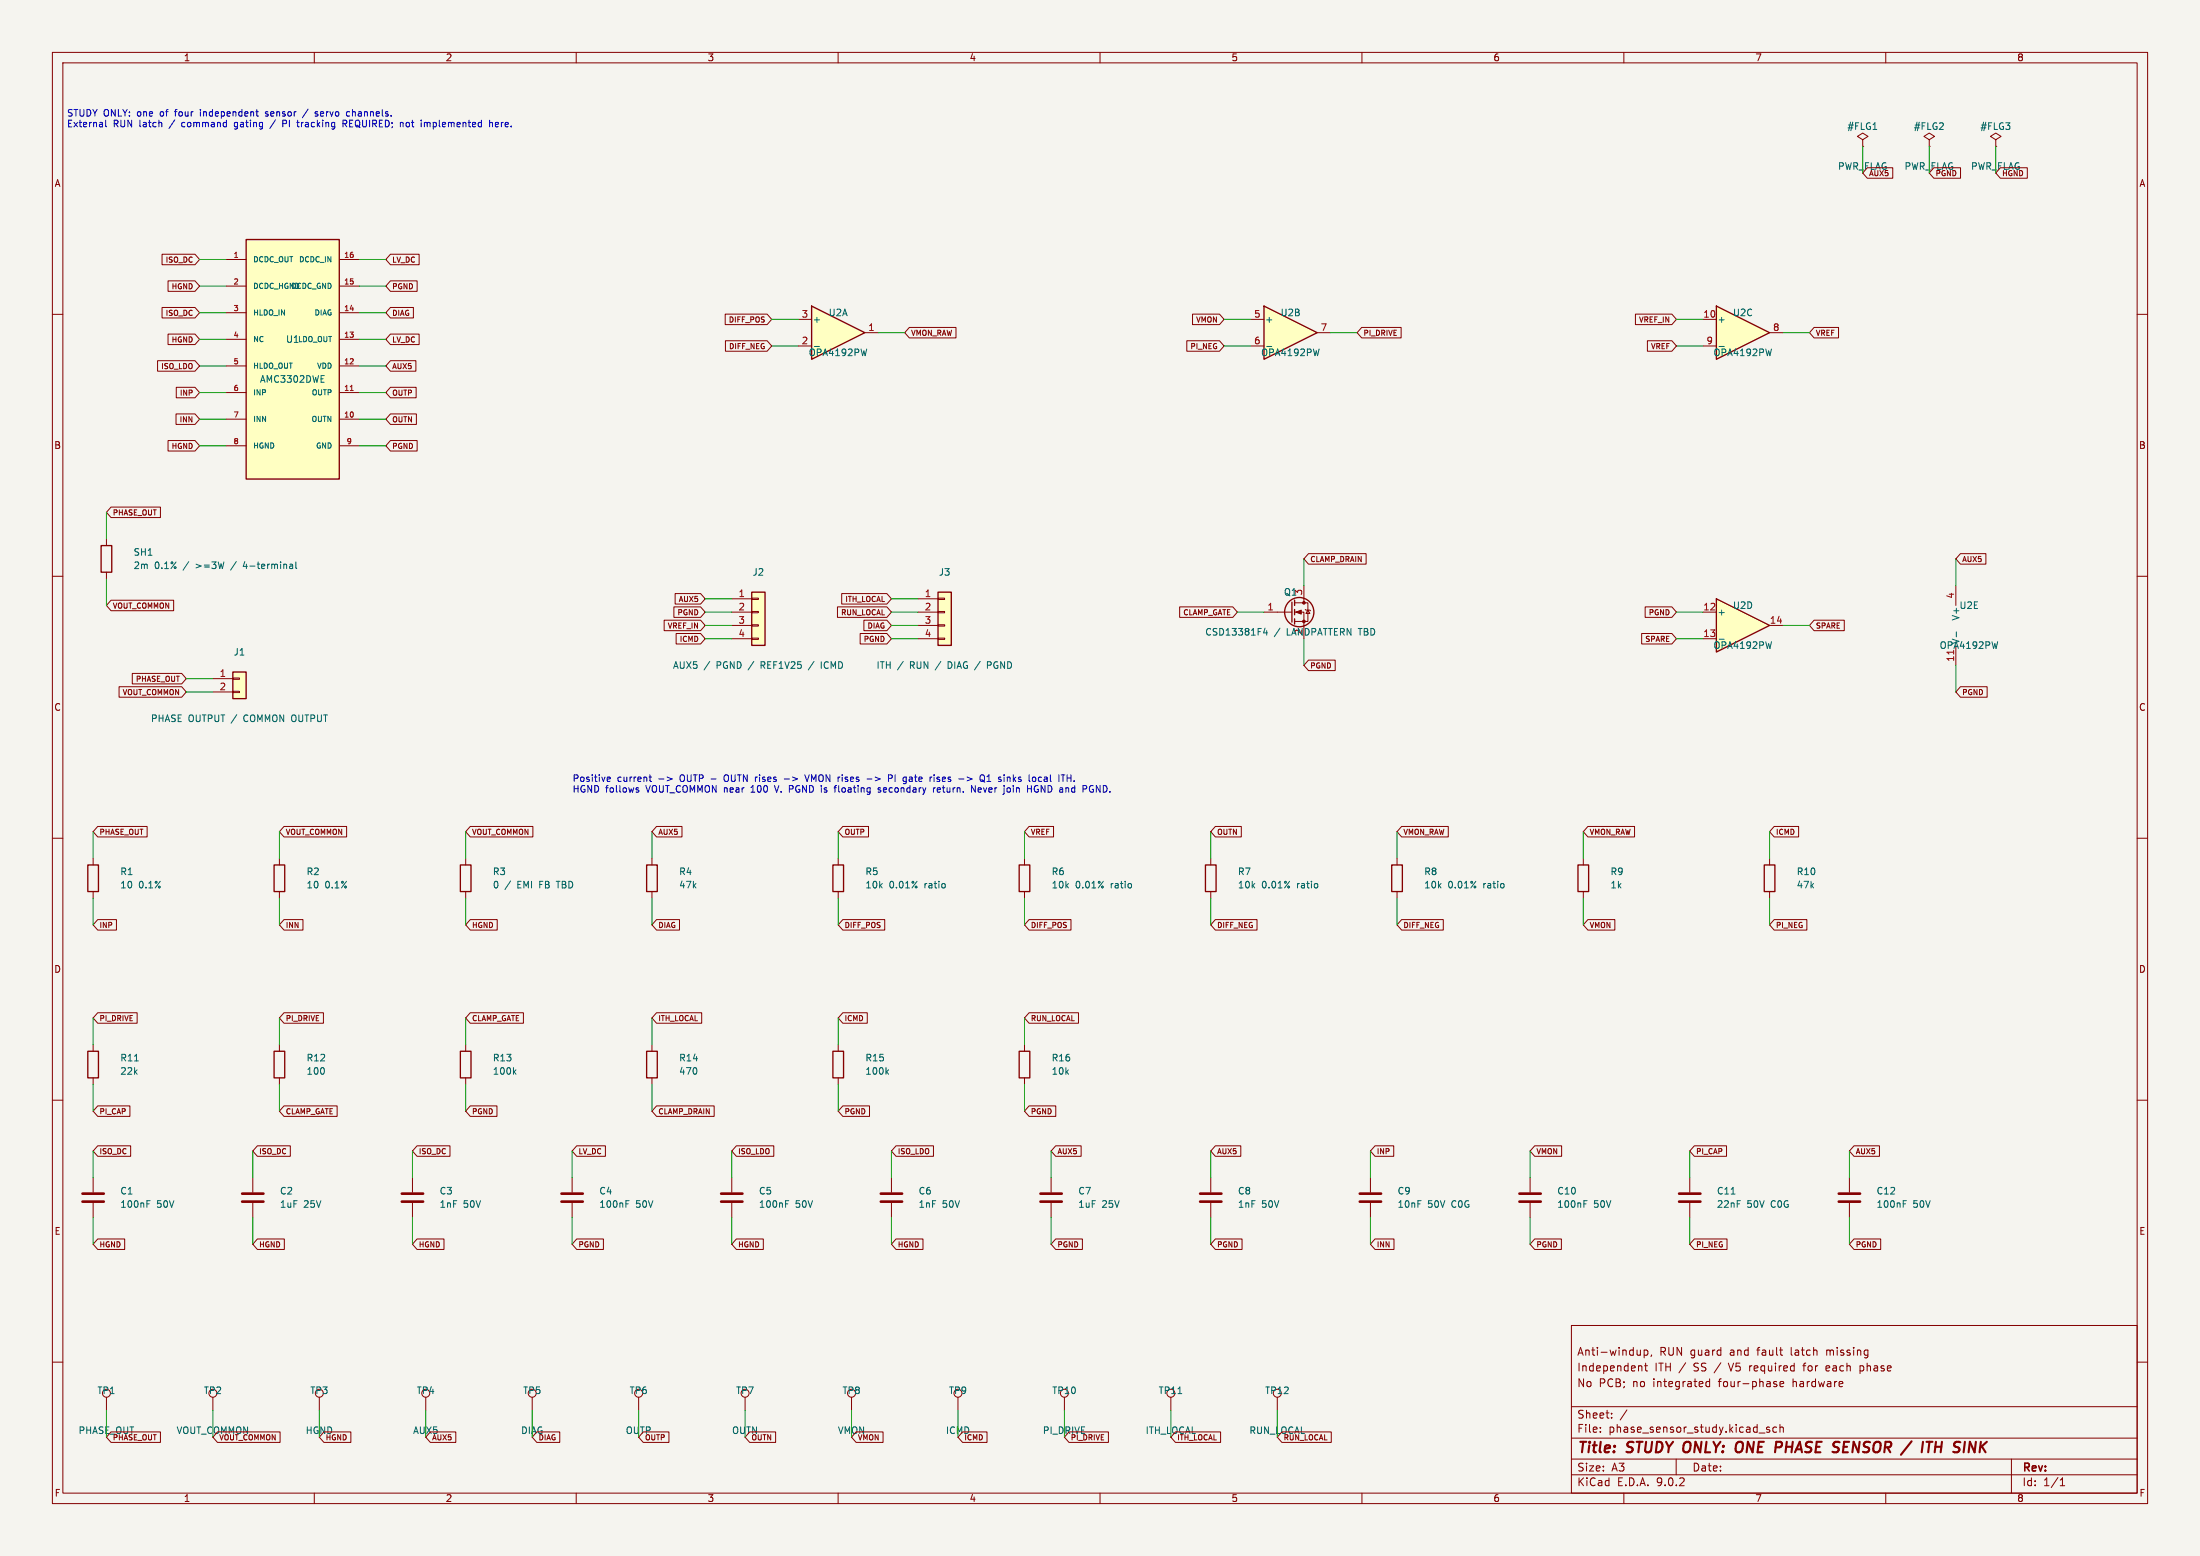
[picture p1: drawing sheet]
<svg xmlns="http://www.w3.org/2000/svg" width="420mm" height="297mm" viewBox="0 0 420 297" stroke-linecap="round" stroke-linejoin="round" font-family="sans-serif">
<path d="M0 0h420v297h-420z" fill="#f5f4ef" stroke="#f5f4ef" stroke-width=".19"/>
<g fill="none" stroke="#840000" stroke-width=".19">
<path d="M10 10h400v277h-400zM12 12h396v273h-396zM60 10v2M110 10v2M160 10v2M210 10v2M260 10v2M310 10v2M360 10v2M10 60h2M408 60h2M10 110h2"/>
<path d="M408 110h2M10 160h2M408 160h2M53.3 163.8v1.3M53.3 170.2v1.3M160 163.8v1.3M160 170.2v1.3M266.7 163.8v1.3M266.7 170.2v1.3M302.3 163.8v1.3M302.3 170.2v1.3M17.8 199.4v1.3"/>
<path d="M53.3 199.4v1.3M160 199.4v1.3M195.6 199.4v1.3M10 210h2M17.8 205.7v1.3M53.3 205.7v1.3M160 205.7v1.3M195.6 205.7v1.3M408 210h2M17.8 224.8v2.8M17.8 229.6v2.8M48.3 224.8v2.8"/>
<path d="M48.3 229.6v2.8M170.2 224.8v2.8M170.2 229.6v2.8M261.6 224.8v2.8M261.6 229.6v2.8M292.1 224.8v2.8M292.1 229.6v2.8M300 253h108v32h-108zM313.2 257.7v1M313.2 258.5l-.3 .2M313.9 257.8l.4-.1 .3 .3-.2 .6h-.5M313.9 257.7v1.5"/>
<path d="M315.3 258.6l-.1 .3M10 260h2M20.3 266.7v2.5M40.6 266.7v2.5M61 266.7v2.5M300 278.5h108M300 274.5h108M300 268.5h108M305.5 273.2v.2M305.5 272.5v.1M307.7 270.5v.2M307.7 269.8v.1"/>
<path d="M310.6 269.1l-1.3 1.9M313.2 260.7l.2 .2v.8M313.9 260.7h.6M314.2 260.2v1.3l.3 .2M320 278.5v3M326.4 263.2v1.5M326.4 263.8l-.5-.1-.2 .3 .1 .6h.6M335.8 273.5h1.1M337.8 272.5l-.4-.1-.2 .2 .1 .2 .5 .2v.3h-.6M339 264.2l.2 .2-.2 .3M339 263.7l.2 .1M339.2 272.5l-.5-.1-.3 .3 .2 .6h.6"/>
<path d="M339.8 264.2l.7-.2-.1-.2-.4-.1-.2 .2 .1 .7h.5M339.8 272.5l.2-.1 .4 .1v.9M339.8 271.9v1.5M344.2 260.7h.5M349.1 260.7h-.3l-.2 .2 .1 .7 .4 .1M349.3 261l-.7 .2M355.1 261.6l.4 .1M355.1 260.7v1.5M355.5 260.7l-.4 .1M384 278.5v6.5M408 260h2M60 285v2"/>
<path d="M110 285v2M160 285v2M210 285v2M260 285v2M300 281.5h108M310 285v2M360 285v2M393.3 283.6h.9M393.3 282.5l.4-.4v1.5"/>
</g>
<path d="M332.3 275.2l-.5 .1M332.5 276.9l-.4 .3h-.4M351.8 277.2h1M351.9 276.2h.7M352.1 275.2h.9M369.5 276.2h1.1M370.7 275.2l-.2 2" fill="none" stroke="#840000" stroke-width=".4"/>
<path d="M52.3 165.1h2.1v5.1h-2.1zM159 165.1h2v5.1h-2zM265.7 165.1h2v5.1h-2zM301.2 165.1h2.1v5.1h-2.1zM16.8 200.7h2v5h-2zM52.3 200.7h2.1v5h-2.1zM159 200.7h2v5h-2zM194.6 200.7h2v5h-2z" fill="none" stroke="#840000" stroke-width=".25"/>
<path d="M15.7 227.8h4.1M15.7 229.4h4.1M46.2 227.8h4.1M46.2 229.4h4.1M168.1 227.8h4.1M168.1 229.4h4.1M259.6 227.8h4.1M259.6 229.4h4.1M290.1 227.8h4M290.1 229.4h4" fill="none" stroke="#840000" stroke-width=".51"/>
<path d="M25.7 202.5h.7M169.3 204.6l.3 .4M169.6 204.2l-.5 .5M28.1 229.8h.4M28.1 229.2h.6M302.4 229.8h.4M302.4 229.2h.6" fill="none" stroke="#006464" stroke-width=".19"/>
<path d="M179.1 113h2.5v10.2h-2.5z" fill="#ffffc2"/>
<path d="M179.1 113h2.5v10.2h-2.5zM194.6 165.1h2v5.1h-2z" fill="none" stroke="#840000" stroke-width=".25"/>
<path d="M175.3 114.3h3.8M175.3 116.8h3.8M175.3 119.4h3.8M179.1 114.2h1.2v.2h-1.2zM179.1 116.7h1.2v.3h-1.2zM179.1 119.3h1.2v.2h-1.2zM175.3 121.9h3.8M179.1 121.8h1.2v.2h-1.2zM195.6 163.8v1.3M195.6 170.2v1.3M200.7 224.8v2.8M200.7 229.6v2.8" fill="none" stroke="#840000" stroke-width=".19"/>
<path d="M188.5 127h.5M189 126.3h-.5v1.3" fill="none" stroke="#006464" stroke-width=".19"/>
<path d="M198.6 227.8h4.1M198.6 229.4h4.1" fill="none" stroke="#840000" stroke-width=".51"/>
<path d="M44.4 128.3h2.6v5.1h-2.6z" fill="#ffffc2"/>
<path d="M44.4 128.3h2.6v5.1h-2.6z" fill="none" stroke="#840000" stroke-width=".25"/>
<path d="M40.6 129.5h3.8M40.6 132.1h3.8M44.4 129.4h1.3v.3h-1.3zM44.4 132h1.3v.2h-1.3zM78.7 224.8v2.8M78.7 229.6v2.8M142.2 266.7v2.5" fill="none" stroke="#840000" stroke-width=".19"/>
<path d="M76.7 227.8h4.1M76.7 229.4h4.1" fill="none" stroke="#840000" stroke-width=".51"/>
<path d="M154.9 58.4l10.2 5.1-10.2 5.1z" fill="#ffffc2"/>
<path d="M154.9 58.4l10.2 5.1-10.2 5.1z" fill="none" stroke="#840000" stroke-width=".25"/>
<path d="M152.4 61h2.5M152.4 66h2.5M165.1 63.5h2.5M109.2 224.8v2.8M109.2 229.6v2.8M139.7 224.8v2.8M139.7 229.6v2.8" fill="none" stroke="#840000" stroke-width=".19"/>
<path d="M155.5 66.1h.9M165.5 66.6l-.3 1.3M119.5 229.8h.4M119.5 229.2h.6M150 229.8h.4M150 229.2h.6" fill="none" stroke="#006464" stroke-width=".19"/>
<path d="M107.2 227.8h4.1M107.2 229.4h4.1M137.7 227.8h4M137.7 229.4h4" fill="none" stroke="#840000" stroke-width=".51"/>
<path d="M143.5 113h2.5v10.2h-2.5z" fill="#ffffc2"/>
<path d="M19.3 104.1h2v5.1h-2zM143.5 113h2.5v10.2h-2.5zM16.8 165.1h2v5.1h-2zM87.9 165.1h2v5.1h-2zM123.4 165.1h2.1v5.1h-2.1zM87.9 200.7h2v5h-2zM123.4 200.7h2.1v5h-2.1z" fill="none" stroke="#840000" stroke-width=".25"/>
<g fill="none" stroke="#840000" stroke-width=".19">
<path d="M368.3 26.7l1-.7-1-.6-1 .6 1 .7v1.2M368.3 27.9h.1M20.3 102.9v1.2M20.3 109.2v1.3M139.7 114.3h3.8M139.7 116.8h3.8M139.7 119.4h3.8M143.5 114.2h1.3v.2h-1.3zM143.5 116.7h1.3v.3h-1.3zM143.5 119.3h1.3v.2h-1.3zM139.7 121.9h3.8M143.5 121.8h1.3v.2h-1.3z"/>
<path d="M17.8 163.8v1.3M17.8 170.2v1.3M88.9 163.8v1.3M88.9 170.2v1.3M124.5 163.8v1.3M124.5 170.2v1.3M88.9 199.4v1.3M124.5 199.4v1.3M88.9 205.7v1.3M124.5 205.7v1.3M231.1 224.8v2.8M231.1 229.6v2.8"/>
<path d="M81.3 266.7v2.5M101.6 266.7v2.5M121.9 266.7v2.5M162.6 266.7v2.5M182.9 266.7v2.5M203.2 266.7v2.5M223.5 266.7v2.5M243.8 266.7v2.5"/>
</g>
<path d="M46.7 107.2l-.3 .9h.8M55.4 107.7l.5 .2v.6M55.9 108.5h-.5M55.9 108h-.5M56.5 107.3v1l.2 .2M155.4 126.2l-1.1 1.7M156.8 126.3v1.3M98.1 204.6l.4 .4M98.5 204.2l-.5 .5M224.9 266h.7" fill="none" stroke="#006464" stroke-width=".19"/>
<path d="M229.1 227.8h4.1M229.1 229.4h4.1" fill="none" stroke="#840000" stroke-width=".51"/>
<path d="M47 45.7h17.8v45.7h-17.8z" fill="#ffffc2"/>
<path d="M47 45.7h17.8v45.7h-17.8z" fill="none" stroke="#840000" stroke-width=".25"/>
<g fill="none" stroke="#840000" stroke-width=".19">
<path d="M43.2 49.5h3.8M43.2 54.6h3.8M43.2 59.7h3.8M64.8 49.5h3.8M64.8 54.6h3.8M64.8 59.7h3.8M43.2 64.8h3.8M43.2 69.9h3.8M43.2 74.9h3.8M64.8 64.8h3.8M64.8 69.9h3.8M64.8 74.9h3.8"/>
<path d="M43.2 80h3.8M43.2 85.1h3.8M64.8 80h3.8M64.8 85.1h3.8M373.4 111.8v3.8M373.4 123.2v3.8M353.1 224.8v2.8M353.1 229.6v2.8"/>
</g>
<path d="M66.9 74.5h.5M373 124.1v.8" fill="none" stroke="#a90000" stroke-width=".19"/>
<path d="M373.5 120.6v1M381.4 122.5l-.3 1.3M363.3 229.8h.5M363.3 229.2h.6" fill="none" stroke="#006464" stroke-width=".19"/>
<path d="M351 227.8h4.1M351 229.4h4.1" fill="none" stroke="#840000" stroke-width=".51"/>
<path d="M327.7 114.3l10.1 5.1-10.1 5.1z" fill="#ffffc2"/>
<path d="M327.7 114.3l10.1 5.1-10.1 5.1z" fill="none" stroke="#840000" stroke-width=".25"/>
<path d="M355.6 26.7l1-.7-1-.6-1 .6 1 .7v1.2M355.6 27.9h.1M325.1 116.8h2.6M337.8 119.4h2.6M325.1 121.9h2.6" fill="none" stroke="#840000" stroke-width=".19"/>
<path d="M357.6 24.7h.7M328.2 122h1M338.2 122.5l-.3 1.3" fill="none" stroke="#006464" stroke-width=".19"/>
<path d="M327.7 58.4l10.1 5.1-10.1 5.1z" fill="#ffffc2"/>
<path d="M327.7 58.4l10.1 5.1-10.1 5.1z" fill="none" stroke="#840000" stroke-width=".25"/>
<path d="M325.1 61h2.6M325.1 66h2.6M337.8 63.5h2.6" fill="none" stroke="#840000" stroke-width=".19"/>
<path d="M328.2 66.1h1M338.2 66.6l-.3 1.3" fill="none" stroke="#006464" stroke-width=".19"/>
<path d="M241.3 58.4l10.2 5.1-10.2 5.1z" fill="#ffffc2"/>
<g fill="none" stroke="#840000" stroke-width=".25">
<path d="M241.3 58.4l10.2 5.1-10.2 5.1zM246.6 114.9v3.8M247.1 114.6v1M247.1 116.3v1M247.1 118.1v1M230.1 165.1h2.1v5.1h-2.1zM336.8 165.1h2v5.1h-2z"/>
<circle cx="248" cy="116.8" r="2.79"/>
</g>
<g fill="none" stroke="#840000" stroke-width=".19">
<path d="M356.5 32h4.8v2h-4.8l-.9-1zM369.2 32h5.1v2h-5.1l-.9-1zM381 26.7l1-.7-1-.6-1 .6 1 .7v1.2M381 27.9h.1M381.9 32h5.1v2h-5.1l-.9-1zM30.9 48.5h6.3l.9 1-.9 1h-6.3zM30.9 58.7h6.3l.9 1-.9 1h-6.3zM32.1 53.6h5.1l.9 1-.9 1h-5.1zM74.5 48.5h5.5v2h-5.5l-.8-1zM74.5 53.6h5.1v2h-5.1l-.8-1zM74.5 58.7h4.4v2h-4.4l-.8-1zM138.4 60h8l.9 1-.9 1h-8z"/>
<path d="M227.7 60h5.1l.9 1-.9 1h-5.1zM312.2 60h7l.8 1-.8 1h-7zM30.1 68.8h7.1l.9 1.1-.9 1h-7.1zM32.1 63.8h5.1l.9 1-.9 1h-5.1zM33.6 79h3.6l.9 1-.9 1h-3.6zM33.7 73.9h3.5l.9 1-.9 1h-3.5zM74.5 68.8h4.9v2.1h-4.9l-.8-1zM74.5 63.8h5.5v2h-5.5l-.8-1zM74.5 73.9h4.9v2h-4.9l-.8-1zM74.5 79h5v2h-5l-.8-1zM138.5 65h7.9l.9 1-.9 1h-7.9zM173.6 62.5h8.9v2h-8.9l-.9-1z"/>
<path d="M226.6 65h6.2l.9 1-.9 1h-6.2zM238.8 61h2.5M238.8 66h2.5M251.5 63.5h2.5M260 62.5h7.5v2h-7.5l-.9-1zM314.5 65h4.7l.8 1-.8 1h-4.7zM346.3 62.5h4.7v2h-4.7l-.9-1zM21.2 96.8h9.4v2h-9.4l-.9-1zM32.1 84.1h5.1l.9 1-.9 1h-5.1zM74.5 84.1h5.1v2h-5.1l-.8-1zM21.2 114.6h11.9v2h-11.9l-.9-1zM126.8 118.4h6.9l.9 1-.9 1h-6.9z"/>
<path d="M128.6 115.8h5.1l.9 1-.9 1h-5.1zM128.9 113.3h4.8l.9 1-.9 1h-4.8zM159.9 115.8h9.4l.9 1-.9 1h-9.4zM160.7 113.3h8.6l.9 1-.9 1h-8.6zM164.9 118.4h4.4l.9 1-.9 1h-4.4zM225.2 115.8h10.1l.9 1-.9 1h-10.1zM241.3 116.8h5.3M247.1 115.1h2.6v3.5h-2.6M247.1 116.8h1.8v5.1M248.9 111.8v3.3M249.2 116.3l1 .3M249.7 116.5l.4 .6h-.8z"/>
<path d="M249.8 105.7h11v2h-11l-.9-1zM314.1 115.8h5.1l.8 1-.8 1h-5.1zM346.3 118.4h5.8v2h-5.8l-.9-1zM374.3 105.7h4.8v2h-4.8l-.9-1zM22.7 131.1h12l.9 1-.9 1h-12zM25.3 128.5h9.4l.9 1-.9 1h-9.4zM129.1 120.9h4.6l.9 1-.9 1h-4.6zM164.2 120.9h5.1l.9 1-.9 1h-5.1zM249.8 126h5.1v2h-5.1l-.9-1zM313.4 120.9h5.8l.8 1-.8 1h-5.8zM374.3 131.1h5.1v2h-5.1l-.9-1zM18.7 157.7h9.4v2.1h-9.4l-.9-1z"/>
<path d="M54.2 157.7h12v2.1h-12l-.9-1zM89.8 157.7h11.9v2.1h-11.9l-.9-1zM125.3 157.7h4.9v2.1h-4.9l-.8-1zM160.9 157.7h4.9v2.1h-4.9l-.9-1zM196.5 157.7h4.6v2.1h-4.6l-.9-1zM232 157.7h5v2.1h-5l-.9-1zM267.6 157.7h8.9v2.1h-8.9l-.9-1zM303.1 157.7h8.9v2.1h-8.9l-.8-1zM338.7 157.7h4.7v2.1h-4.7l-.9-1zM18.7 175.5h3.5v2h-3.5l-.9-1zM54.2 175.5h3.6v2h-3.6l-.9-1zM89.8 175.5h5.1v2h-5.1l-.9-1z"/>
<path d="M125.3 175.5h4.4v2h-4.4l-.8-1zM160.9 175.5h8v2h-8l-.9-1zM196.5 175.5h8v2h-8l-.9-1zM231.1 163.8v1.3M231.1 170.2v1.3M232 175.5h8v2h-8l-.9-1zM267.6 175.5h7.9v2h-7.9l-.9-1zM303.1 175.5h5.2v2h-5.2l-.8-1zM337.8 163.8v1.3M337.8 170.2v1.3M338.7 175.5h6.2v2h-6.2l-.9-1zM18.7 193.3h7.5v2h-7.5l-.9-1z"/>
<path d="M54.2 193.3h7.5v2h-7.5l-.9-1zM89.8 193.3h10.1v2h-10.1l-.9-1zM125.3 193.3h8.7v2h-8.7l-.8-1zM160.9 193.3h4.7v2h-4.7l-.9-1zM196.5 193.3h9.4v2h-9.4l-.9-1zM18.7 218.7h6.2v2h-6.2l-.9-1zM18.7 211.1h6.1v2h-6.1l-.9-1zM49.1 218.7h6.3v2h-6.3l-.8-1zM54.2 211.1h10.2v2h-10.2l-.9-1zM79.6 218.7h6.3v2h-6.3l-.9-1zM89.8 211.1h5.1v2h-5.1l-.9-1zM110.1 218.7h5.5v2h-5.5l-.9-1z"/>
<path d="M125.3 211.1h11v2h-11l-.8-1zM140.6 218.7h7.1v2h-7.1l-.9-1zM160.9 211.1h5.1v2h-5.1l-.9-1zM171.1 218.7h7.1v2h-7.1l-.9-1zM196.5 211.1h5.1v2h-5.1l-.9-1zM201.5 218.7h4.9v2h-4.9l-.8-1zM232 218.7h4.9v2h-4.9l-.9-1zM262.5 218.7h3.6v2h-3.6l-.9-1zM293 218.7h5.1v2h-5.1l-.9-1zM323.5 218.7h6.1v2h-6.1l-.9-1zM353.9 218.7h4.9v2h-4.9l-.8-1zM18.7 236.5h5.1v2h-5.1l-.9-1z"/>
<path d="M49.1 236.5h5.2v2h-5.2l-.8-1zM79.6 236.5h5.2v2h-5.2l-.9-1zM110.1 236.5h5.1v2h-5.1l-.9-1zM140.6 236.5h5.1v2h-5.1l-.9-1zM171.1 236.5h5.1v2h-5.1l-.9-1zM201.5 236.5h5.1v2h-5.1l-.8-1zM232 236.5h5.1v2h-5.1l-.9-1zM262.5 236.5h3.6v2h-3.6l-.9-1zM293 236.5h5.1v2h-5.1l-.9-1zM322.6 224.8v2.8M322.6 229.6v2.8M323.5 236.5h6.2v2h-6.2l-.9-1z"/>
<path d="M353.9 236.5h5.1v2h-5.1l-.8-1zM21.2 273.3h9.4v2h-9.4l-.9-1zM41.5 273.3h12v2h-12l-.9-1zM61.8 273.3h5.2v2h-5.2l-.8-1zM82.2 273.3h4.8v2h-4.8l-.9-1zM102.5 273.3h4.4v2h-4.4l-.9-1zM122.8 273.3h4.9v2h-4.9l-.9-1zM143.1 273.3h5v2h-5l-.9-1zM163.4 273.3h5.2v2h-5.2l-.8-1zM183.8 273.3h4.6v2h-4.6l-.9-1zM204.1 273.3h7.5v2h-7.5l-.9-1zM224.4 273.3h8.6v2h-8.6l-.9-1z"/>
<path d="M244.7 273.3h9.4v2h-9.4l-.9-1z"/>
</g>
<path d="M241.8 66.1h1M251.8 66.6l-.3 1.3M241.5 119.9l-.3 .9h.8M241.8 120.4v.8M330.5 227.9h.7" fill="none" stroke="#006464" stroke-width=".19"/>
<g fill="#840000" stroke="#840000" stroke-width=".19">
<path d="M247.4 116.8l1-.3v.7z"/>
<circle cx="248.9" cy="115.1" r=".25"/>
<circle cx="248.9" cy="118.6" r=".25"/>
</g>
<path d="M320.5 227.8h4.1M320.5 229.4h4.1" fill="none" stroke="#840000" stroke-width=".51"/>
<g fill="none" stroke="#009600" stroke-width=".19">
<path d="M355.6 27.9v5.1M368.3 27.9v5.1M381 27.9v5.1M38.1 49.5h5.1M38.1 54.6h5.1M38.1 59.7h5.1M68.6 49.5h5.1M68.6 54.6h5.1M68.6 59.7h5.1M38.1 69.9h5.1M38.1 64.8h5.1M38.1 74.9h5.1"/>
<path d="M68.6 69.9h5.1M68.6 64.8h5.1M68.6 74.9h5.1M147.3 61h5.1M147.3 66h5.1M167.6 63.5h5.1M233.7 61h5.1M233.7 66h5.1M254 63.5h5.1M320 61h5.1M320 66h5.1M340.4 63.5h5"/>
<path d="M20.3 97.8v5.1M38.1 80h5.1M38.1 85.1h5.1M68.6 80h5.1M68.6 85.1h5.1M20.3 110.5v5.1M134.6 116.8h5.1M134.6 119.4h5.1M134.6 114.3h5.1M170.2 116.8h5.1M170.2 119.4h5.1M170.2 114.3h5.1"/>
<path d="M236.2 116.8h5.1M248.9 106.7v5.1M320 116.8h5.1M340.4 119.4h5M373.4 106.7v5.1M35.6 129.5h5M35.6 132.1h5M134.6 121.9h5.1M170.2 121.9h5.1M248.9 121.9v5.1M320 121.9h5.1M373.4 127v5.1"/>
<path d="M17.8 158.8v5M53.3 158.8v5M88.9 158.8v5M124.5 158.8v5M160 158.8v5M195.6 158.8v5M231.1 158.8v5M266.7 158.8v5M302.3 158.8v5M337.8 158.8v5M17.8 171.5v5M53.3 171.5v5"/>
<path d="M88.9 171.5v5M124.5 171.5v5M160 171.5v5M195.6 171.5v5M231.1 171.5v5M266.7 171.5v5M302.3 171.5v5M337.8 171.5v5M17.8 194.3v5.1M53.3 194.3v5.1M88.9 194.3v5.1M124.5 194.3v5.1"/>
<path d="M160 194.3v5.1M195.6 194.3v5.1M17.8 207v5.1M17.8 219.7v5.1M48.3 219.7v5.1M53.3 207v5.1M78.7 219.7v5.1M88.9 207v5.1M109.2 219.7v5.1M124.5 207v5.1M139.7 219.7v5.1M160 207v5.1"/>
<path d="M170.2 219.7v5.1M195.6 207v5.1M200.7 219.7v5.1M231.1 219.7v5.1M261.6 219.7v5.1M292.1 219.7v5.1M322.6 219.7v5.1M353.1 219.7v5.1M17.8 232.4v5.1M48.3 232.4v5.1M78.7 232.4v5.1M109.2 232.4v5.1"/>
<path d="M139.7 232.4v5.1M170.2 232.4v5.1M200.7 232.4v5.1M231.1 232.4v5.1M261.6 232.4v5.1M292.1 232.4v5.1M322.6 232.4v5.1M353.1 232.4v5.1M20.3 269.2v5.1M40.6 269.2v5.1M61 269.2v5.1M81.3 269.2v5.1"/>
<path d="M101.6 269.2v5.1M121.9 269.2v5.1M142.2 269.2v5.1M162.6 269.2v5.1M182.9 269.2v5.1M203.2 269.2v5.1M223.5 269.2v5.1M243.8 269.2v5.1"/>
</g>
<g fill="none" stroke="#0000c2" stroke-width=".19">
<path d="M20.2 22.9v1.1l.2 .2M38.3 20.9v.1M38.3 21.3v.9M44.8 24.6h.1M44.9 23.4l-.2 .6 .3 .2M48.8 21.3h.5M49.1 22.1l.2 .1M50.7 22.1l.3 .1M51 21.3l-.3 .2v.2h.3M52.6 22.9l-1.1 1.6M54 22.9v1.3M54.6 23.5l-.6 .1"/>
<path d="M58.8 20.8l-1.1 1.7M60.6 21.4l-.3-.1-.1 .2v.2l.4 .1v.3h-.4M65.5 22.9v1.3M65.8 23.6l.4 .6M66.1 23.1l.1 .3-.1 .1-.6 .1M66.3 21.4h.4M66.3 22.1h.4M77.6 23.5v.6M81.1 23.4h.3l.2 .1M81.6 23.5v.7M81.9 23.4l-.3 .1M93.5 23.5l.2-.1h.3v.8"/>
<path d="M93.5 22.9v1.3M95.1 23.4h-.4l-.1 .1v.7h.5M95.2 23.7l-.6 .1M115.9 149l.2 .2 .4-.1M115.9 148.5l.2-.2 .4 .2v.1l-.6 .1M121.5 150.7l.5 .3-.1 .2h-.4M121.5 150.4h.4M123.9 148.3h.5M124.1 147.9v1.1l.3 .2M127.3 148.3l1 .4-1 .3M138.4 148a.9 .9 0 0 0 0 1.1M143.4 151.2h.7"/>
<path d="M143.5 150.2l-.1 .1M147.8 149.9l.5 1.3M149.7 148.7h1M153.6 147.9l.5 1.3 .4-1.3M159.2 150.4h.5M165.5 148.7h1M168.1 150.4h-.3l-.2 .1 .1 .2 .4 .1v.4h-.5M169.6 148.6l.6-.1 .1-.2v-.3l-.7-.1v1.3M170.9 147.9v1.3M173.5 149l.2 .2h.3M174 148.3l-.4 .1M174 148.7h-.3l-.2 .2"/>
<path d="M178.2 150.4v.8M178.3 150.4l-.1 .2M178.4 150.4h.2M178.9 149.1h.5M179.4 150.4l-.5 .1 .1 .7h.4M179.4 148.4l-.4-.1-.1 .2v.2l.5 .1M179.5 150.7l-.6 .1M184.6 148.3l1 .4-1 .3M186.2 149.9v1.3l-.7-1.3v1.3M186.9 150.4l-.2 .1v.5l.2 .2M187.3 148l.1-.1a.43 .43 0 0 1 .5 .4v.7l-.3 .2M187.3 150.7l-.6 .1"/>
<path d="M187.6 148.9l.4 .4M188.4 149.2h.7M188.4 148.3l.4-.4v1.3M192.4 148.4h.4v.8M192.5 150.4h.3l.1 .2-.1 .5-.3 .1M197.7 150a.69 .69 0 0 0-.3 .7 .69 .69 0 0 0 .6 .5M198.8 148.4l-.3-.1-.3 .3 .1 .5h.5M203.7 147.9v1.3M203.7 148.5h.7M204.4 147.9v1.3M205.1 149v.2M208.2 150h.5"/>
<path d="M208.5 150.7h.2v.4l-.5 .1"/>
</g>
<g font-size="2.8" fill="#840000">
<text x="301" y="277.9">Title:</text>
<text x="310.6" y="277.9">STUDY ONLY:</text>
<text x="333" y="277.9">ONE</text>
<text x="341.3" y="277.9">PHASE</text>
<text x="353.2" y="277.9">SENSOR</text>
<text x="367.3" y="277.9">/</text>
<text x="371.7" y="277.9">ITH</text>
<text x="378.6" y="277.9">SINK</text>
</g>
<g font-size="2.1" fill="#840000">
<text x="301" y="262">Independent</text>
<text x="301" y="259">Anti-windup,</text>
<text x="315.9" y="262">ITH /</text>
<text x="316.8" y="259">RUN guard</text>
<text x="323.5" y="262">SS /</text>
<text x="330.4" y="259">and</text>
<text x="330.5" y="262">V5 required</text>
<text x="335.8" y="259">fault</text>
<text x="342.3" y="259">latch</text>
<text x="345" y="262">for</text>
<text x="349.2" y="259">missing</text>
<text x="349.5" y="262">each</text>
<text x="356" y="262">phase</text>
<text x="301" y="265">No</text>
<text x="305.2" y="265">PCB;</text>
<text x="311.7" y="265">no</text>
<text x="315.7" y="265">integrated</text>
<text x="328.4" y="265">four-phase</text>
<text x="342.6" y="265">hardware</text>
<text x="301" y="273.7">File:</text>
<text x="301" y="271">Sheet:</text>
<text x="307.1" y="273.7">phase_sensor_study.kicad_sch</text>
<text x="301" y="281.1">Size:</text>
<text x="307.6" y="281.1">A3</text>
<text x="323" y="281.1">Date:</text>
<text x="386" y="281.3">Rev:</text>
<text x="301" y="283.9">KiCad</text>
<text x="308.7" y="283.9">E.D.A.</text>
<text x="316.3" y="283.9">9.0.2</text>
<text x="386" y="283.9">Id:</text>
<text x="390.1" y="283.9">1/1</text>
</g>
<g font-size="1.8" fill="#840000">
<text x="35" y="11.9">1</text>
<text x="85" y="11.9">2</text>
<text x="135" y="11.9">3</text>
<text x="185" y="11.9">4</text>
<text x="235" y="11.9">5</text>
<text x="285" y="11.9">6</text>
<text x="335" y="11.9">7</text>
<text x="385" y="11.9">8</text>
<text x="10.3" y="35.9">A</text>
<text x="408.3" y="35.9">A</text>
<text x="10.3" y="85.9">B</text>
<text x="408.2" y="85.9">B</text>
<text x="10.3" y="135.9">C</text>
<text x="408.2" y="135.9">C</text>
<text x="10.3" y="185.9">D</text>
<text x="408.2" y="185.9">D</text>
<text x="10.3" y="235.9">E</text>
<text x="408.3" y="235.9">E</text>
<text x="10.3" y="285.9">F</text>
<text x="35" y="286.9">1</text>
<text x="85" y="286.9">2</text>
<text x="135" y="286.9">3</text>
<text x="185" y="286.9">4</text>
<text x="235" y="286.9">5</text>
<text x="285" y="286.9">6</text>
<text x="335" y="286.9">7</text>
<text x="385" y="286.9">8</text>
<text x="408.3" y="285.9">F</text>
</g>
<g font-size="1.8" fill="#0000c2">
<text x="12.7" y="22.5">STUDY ONLY:</text>
<text x="26.3" y="22.5">one</text>
<text x="30.8" y="22.5">of</text>
<text x="33.9" y="22.5">four</text>
<text x="38.9" y="22.5">independent</text>
<text x="51.5" y="22.5">sensor</text>
<text x="61.4" y="22.5">servo</text>
<text x="67.6" y="22.5">channels.</text>
<text x="12.7" y="24.5">External</text>
<text x="21.6" y="24.5">RUN</text>
<text x="26.7" y="24.5">latch</text>
<text x="32.7" y="24.5">/</text>
<text x="35.2" y="24.5">command</text>
<text x="45.4" y="24.5">gating</text>
<text x="55" y="24.5">PI</text>
<text x="58" y="24.5">tracking</text>
<text x="66.9" y="24.5">REQUIRED;</text>
<text x="78" y="24.5">not</text>
<text x="82.2" y="24.5">implemented</text>
<text x="95.5" y="24.5">here.</text>
<text x="109.2" y="149.5">Positive</text>
<text x="117.8" y="149.5">current</text>
<text x="125.8" y="149.5">-&gt;</text>
<text x="130.1" y="149.5">OUTP -</text>
<text x="138.9" y="149.5">OUTN rises</text>
<text x="150.7" y="149.5">-&gt;</text>
<text x="155.1" y="149.5">VMON rises</text>
<text x="167.1" y="149.5">-&gt;</text>
<text x="171.4" y="149.5">PI</text>
<text x="174.5" y="149.5">gate</text>
<text x="179.8" y="149.5">rises</text>
<text x="185.5" y="149.5">-&gt;</text>
<text x="189.8" y="149.5">Q1</text>
<text x="193.5" y="149.5">sinks</text>
<text x="199.5" y="149.5">local</text>
<text x="109.2" y="151.5">HGND follows</text>
<text x="123.5" y="151.5">VOUT_COMMON near</text>
<text x="143.8" y="151.5">100</text>
<text x="148.6" y="151.5">V. PGND is</text>
<text x="160.6" y="151.5">floating</text>
<text x="169.1" y="151.5">secondary</text>
<text x="179.8" y="151.5">return.</text>
<text x="187.3" y="151.5">Never</text>
<text x="193.7" y="151.5">join</text>
<text x="198.4" y="151.5">HGND and</text>
<text x="209.4" y="151.5">PGND.</text>
</g>
<g font-size="1.8" fill="#006464">
<text x="352.6" y="25">#FLG1</text>
<text x="365.3" y="25">#FLG2</text>
<text x="378" y="25">#FLG3</text>
<text x="350.8" y="32.6">PWR_FLAG</text>
<text x="363.5" y="32.6">PWR_FLAG</text>
<text x="376.2" y="32.6">PWR_FLAG</text>
<text x="54.5" y="65.6">U1</text>
<text x="155.1" y="61.8">+</text>
<text x="158.1" y="60.6">U2A</text>
<text x="241.4" y="61.8">+</text>
<text x="244.4" y="60.6">U2B</text>
<text x="327.8" y="61.8">+</text>
<text x="330.7" y="60.6">U2C</text>
<text x="154.3" y="68.2">OPA4192PW</text>
<text x="155.1" y="66.9">-</text>
<text x="240.7" y="68.2">OPA4192PW</text>
<text x="241.4" y="66.9">-</text>
<text x="327" y="68.2">OPA4192PW</text>
<text x="327.8" y="66.9">-</text>
<text x="49.5" y="73.3">AMC3302DWE</text>
<text x="25.4" y="106.3">SH1</text>
<text x="25.4" y="108.8">2m</text>
<text x="29.5" y="108.8">0.1%</text>
<text x="35.1" y="108.8">/</text>
<text x="37.6" y="108.8">&gt;=3W</text>
<text x="44.6" y="108.8">/</text>
<text x="47.1" y="108.8">4-terminal</text>
<text x="143.6" y="110.1">J2</text>
<text x="179.1" y="110.1">J3</text>
<text x="245" y="113.9">Q1</text>
<text x="248.7" y="113.7" transform="rotate(-90 248.7 113.7)">3</text>
<text x="327.8" y="117.7">+</text>
<text x="330.7" y="116.4">U2D</text>
<text x="374" y="116.4">U2E</text>
<text x="374.2" y="118.6" transform="rotate(-90 374.2 118.6)">V+</text>
<text x="44.5" y="125.3">J1</text>
<text x="230" y="121.5">CSD13381F4</text>
<text x="243.2" y="121.5">/</text>
<text x="245.7" y="121.5">LANDPATTERN TBD</text>
<text x="248.7" y="121.4" transform="rotate(-90 248.7 121.4)">2</text>
<text x="327" y="124.1">OPA4192PW</text>
<text x="327.8" y="122.8">-</text>
<text x="370.2" y="124.1">OPA4192PW</text>
<text x="374.2" y="123.1" transform="rotate(-90 374.2 123.1)">V-</text>
<text x="128.4" y="127.9">AUX5</text>
<text x="134.4" y="127.9">/</text>
<text x="136.9" y="127.9">PGND /</text>
<text x="145.7" y="127.9">REF1V25</text>
<text x="157.6" y="127.9">ICMD</text>
<text x="167.2" y="127.9">ITH /</text>
<text x="173.8" y="127.9">RUN</text>
<text x="178.9" y="127.9">/</text>
<text x="181.4" y="127.9">DIAG /</text>
<text x="189.3" y="127.9">PGND</text>
<text x="28.7" y="138">PHASE OUTPUT /</text>
<text x="46.8" y="138">COMMON OUTPUT</text>
<text x="22.9" y="167.2">R1</text>
<text x="58.4" y="167.2">R2</text>
<text x="94" y="167.2">R3</text>
<text x="129.5" y="167.2">R4</text>
<text x="165.1" y="167.2">R5</text>
<text x="200.7" y="167.2">R6</text>
<text x="236.2" y="167.2">R7</text>
<text x="271.8" y="167.2">R8</text>
<text x="307.3" y="167.2">R9</text>
<text x="342.9" y="167.2">R10</text>
<text x="22.9" y="169.8">10</text>
<text x="26.5" y="169.8">0.1%</text>
<text x="58.4" y="169.8">10</text>
<text x="62" y="169.8">0.1%</text>
<text x="94" y="169.8">0</text>
<text x="96.4" y="169.8">/</text>
<text x="98.9" y="169.8">EMI FB</text>
<text x="106.8" y="169.8">TBD</text>
<text x="129.5" y="169.8">47k</text>
<text x="165.1" y="169.8">10k</text>
<text x="169.7" y="169.8">0.01%</text>
<text x="176.6" y="169.8">ratio</text>
<text x="200.7" y="169.8">10k</text>
<text x="205.3" y="169.8">0.01%</text>
<text x="212.1" y="169.8">ratio</text>
<text x="236.2" y="169.8">10k</text>
<text x="240.8" y="169.8">0.01%</text>
<text x="247.7" y="169.8">ratio</text>
<text x="271.8" y="169.8">10k</text>
<text x="276.4" y="169.8">0.01%</text>
<text x="283.3" y="169.8">ratio</text>
<text x="307.3" y="169.8">1k</text>
<text x="342.9" y="169.8">47k</text>
<text x="22.9" y="202.8">R11</text>
<text x="58.4" y="202.8">R12</text>
<text x="94" y="202.8">R13</text>
<text x="129.5" y="202.8">R14</text>
<text x="165.1" y="202.8">R15</text>
<text x="200.7" y="202.8">R16</text>
<text x="22.9" y="205.3">22k</text>
<text x="58.4" y="205.3">100</text>
<text x="94" y="205.3">100k</text>
<text x="129.5" y="205.3">470</text>
<text x="165.1" y="205.3">100k</text>
<text x="200.7" y="205.3">10k</text>
<text x="22.9" y="228.2">C1</text>
<text x="22.9" y="230.7">100nF</text>
<text x="29.9" y="230.7">50V</text>
<text x="53.3" y="228.2">C2</text>
<text x="53.3" y="230.7">1uF</text>
<text x="58" y="230.7">25V</text>
<text x="83.8" y="228.2">C3</text>
<text x="83.8" y="230.7">1nF</text>
<text x="88.4" y="230.7">50V</text>
<text x="114.3" y="228.2">C4</text>
<text x="114.3" y="230.7">100nF</text>
<text x="121.3" y="230.7">50V</text>
<text x="144.8" y="228.2">C5</text>
<text x="144.8" y="230.7">100nF</text>
<text x="151.8" y="230.7">50V</text>
<text x="175.3" y="228.2">C6</text>
<text x="175.3" y="230.7">1nF</text>
<text x="179.9" y="230.7">50V</text>
<text x="205.7" y="228.2">C7</text>
<text x="205.7" y="230.7">1uF</text>
<text x="210.4" y="230.7">25V</text>
<text x="236.2" y="228.2">C8</text>
<text x="236.2" y="230.7">1nF</text>
<text x="240.8" y="230.7">50V</text>
<text x="266.7" y="228.2">C9</text>
<text x="266.7" y="230.7">10nF</text>
<text x="272.5" y="230.7">50V</text>
<text x="277.2" y="230.7">C0G</text>
<text x="297.2" y="230.7">100nF</text>
<text x="297.2" y="228.2">C10</text>
<text x="304.2" y="230.7">50V</text>
<text x="327.7" y="230.7">22nF</text>
<text x="327.7" y="228.2">C11</text>
<text x="333.5" y="230.7">50V</text>
<text x="338.2" y="230.7">C0G</text>
<text x="358.1" y="230.7">100nF</text>
<text x="358.1" y="228.2">C12</text>
<text x="365.2" y="230.7">50V</text>
<text x="18.5" y="266.3">TP1</text>
<text x="38.8" y="266.3">TP2</text>
<text x="59.1" y="266.3">TP3</text>
<text x="79.5" y="266.3">TP4</text>
<text x="99.8" y="266.3">TP5</text>
<text x="120.1" y="266.3">TP6</text>
<text x="140.4" y="266.3">TP7</text>
<text x="160.7" y="266.3">TP8</text>
<text x="181.1" y="266.3">TP9</text>
<text x="200.8" y="266.3">TP10</text>
<text x="221.1" y="266.3">TP11</text>
<text x="241.4" y="266.3">TP12</text>
<text x="14.9" y="273.9">PHASE_OUT</text>
<text x="33.6" y="273.9">VOUT_COMMON</text>
<text x="58.3" y="273.9">HGND</text>
<text x="78.8" y="273.9">AUX5</text>
<text x="99.4" y="273.9">DIAG</text>
<text x="119.4" y="273.9">OUTP</text>
<text x="139.7" y="273.9">OUTN</text>
<text x="159.9" y="273.9">VMON</text>
<text x="180.5" y="273.9">ICMD</text>
<text x="199" y="273.9">PI_DRIVE</text>
<text x="218.6" y="273.9">ITH_LOCAL</text>
<text x="238.4" y="273.9">RUN_LOCAL</text>
</g>
<g font-size="1.8" fill="#a90000">
<text x="153" y="60.7">3</text>
<text x="153" y="65.8">2</text>
<text x="165.7" y="63.2">1</text>
<text x="239.3" y="60.7">5</text>
<text x="239.3" y="65.8">6</text>
<text x="252" y="63.2">7</text>
<text x="325.1" y="60.7">10</text>
<text x="325.7" y="65.8">9</text>
<text x="338.4" y="63.2">8</text>
<text x="140.9" y="114">1</text>
<text x="140.9" y="116.6">2</text>
<text x="140.9" y="119.1">3</text>
<text x="176.5" y="114">1</text>
<text x="176.5" y="116.6">2</text>
<text x="176.5" y="119.1">3</text>
<text x="241.9" y="116.6">1</text>
<text x="325.1" y="116.6">12</text>
<text x="337.8" y="119.1">14</text>
<text x="373.1" y="114.4" transform="rotate(-90 373.1 114.4)">4</text>
<text x="140.9" y="121.7">4</text>
<text x="176.5" y="121.7">4</text>
<text x="325.1" y="121.7">13</text>
<text x="41.8" y="129.3">1</text>
<text x="41.8" y="131.8">2</text>
<text x="373.1" y="126.4" transform="rotate(-90 373.1 126.4)">11</text>
</g>
<g font-size="1.4" fill="#840000">
<text x="356.7" y="33.8">AUX5</text>
<text x="369.4" y="33.8">PGND</text>
<text x="382.1" y="33.8">HGND</text>
<text x="31.5" y="50.3">ISO_DC</text>
<text x="74.8" y="50.3">LV_DC</text>
<text x="32.6" y="55.4">HGND</text>
<text x="74.8" y="55.4">PGND</text>
<text x="31.5" y="60.5">ISO_DC</text>
<text x="32.6" y="65.6">HGND</text>
<text x="74.8" y="60.5">DIAG</text>
<text x="74.8" y="65.6">LV_DC</text>
<text x="139" y="61.8">DIFF_POS</text>
<text x="173.8" y="64.3">VMON_RAW</text>
<text x="228.2" y="61.8">VMON</text>
<text x="260.2" y="64.3">PI_DRIVE</text>
<text x="312.8" y="61.8">VREF_IN</text>
<text x="346.6" y="64.3">VREF</text>
<text x="30.6" y="70.6">ISO_LDO</text>
<text x="74.8" y="70.6">AUX5</text>
<text x="139" y="66.8">DIFF_NEG</text>
<text x="227.1" y="66.8">PI_NEG</text>
<text x="315" y="66.8">VREF</text>
<text x="34.2" y="75.7">INP</text>
<text x="74.8" y="75.7">OUTP</text>
<text x="34.1" y="80.8">INN</text>
<text x="74.8" y="80.8">OUTN</text>
<text x="32.6" y="85.9">HGND</text>
<text x="74.8" y="85.9">PGND</text>
<text x="21.4" y="98.6">PHASE_OUT</text>
<text x="250" y="107.5">CLAMP_DRAIN</text>
<text x="374.5" y="107.5">AUX5</text>
<text x="21.4" y="116.4">VOUT_COMMON</text>
<text x="129.2" y="117.6">PGND</text>
<text x="129.4" y="115.1">AUX5</text>
<text x="160.4" y="117.6">RUN_LOCAL</text>
<text x="161.2" y="115.1">ITH_LOCAL</text>
<text x="225.7" y="117.6">CLAMP_GATE</text>
<text x="314.6" y="117.6">PGND</text>
<text x="127.3" y="120.2">VREF_IN</text>
<text x="129.6" y="122.7">ICMD</text>
<text x="164.8" y="122.7">PGND</text>
<text x="165.5" y="120.2">DIAG</text>
<text x="313.9" y="122.7">SPARE</text>
<text x="346.6" y="120.2">SPARE</text>
<text x="25.8" y="130.3">PHASE_OUT</text>
<text x="250" y="127.8">PGND</text>
<text x="23.3" y="132.9">VOUT_COMMON</text>
<text x="374.5" y="132.9">PGND</text>
<text x="18.9" y="159.6">PHASE_OUT</text>
<text x="54.5" y="159.6">VOUT_COMMON</text>
<text x="90" y="159.6">VOUT_COMMON</text>
<text x="125.6" y="159.6">AUX5</text>
<text x="161.1" y="159.6">OUTP</text>
<text x="196.7" y="159.6">VREF</text>
<text x="232.3" y="159.6">OUTN</text>
<text x="267.8" y="159.6">VMON_RAW</text>
<text x="303.4" y="159.6">VMON_RAW</text>
<text x="338.9" y="159.6">ICMD</text>
<text x="18.9" y="177.3">INP</text>
<text x="54.5" y="177.3">INN</text>
<text x="90" y="177.3">HGND</text>
<text x="125.6" y="177.3">DIAG</text>
<text x="161.1" y="177.3">DIFF_POS</text>
<text x="196.7" y="177.3">DIFF_POS</text>
<text x="232.3" y="177.3">DIFF_NEG</text>
<text x="267.8" y="177.3">DIFF_NEG</text>
<text x="303.4" y="177.3">VMON</text>
<text x="338.9" y="177.3">PI_NEG</text>
<text x="18.9" y="195.1">PI_DRIVE</text>
<text x="54.5" y="195.1">PI_DRIVE</text>
<text x="90" y="195.1">CLAMP_GATE</text>
<text x="125.6" y="195.1">ITH_LOCAL</text>
<text x="161.1" y="195.1">ICMD</text>
<text x="196.7" y="195.1">RUN_LOCAL</text>
<text x="18.9" y="212.9">PI_CAP</text>
<text x="54.5" y="212.9">CLAMP_GATE</text>
<text x="90" y="212.9">PGND</text>
<text x="125.6" y="212.9">CLAMP_DRAIN</text>
<text x="161.1" y="212.9">PGND</text>
<text x="196.7" y="212.9">PGND</text>
<text x="18.9" y="220.5">ISO_DC</text>
<text x="49.4" y="220.5">ISO_DC</text>
<text x="79.9" y="220.5">ISO_DC</text>
<text x="110.3" y="220.5">LV_DC</text>
<text x="140.8" y="220.5">ISO_LDO</text>
<text x="171.3" y="220.5">ISO_LDO</text>
<text x="201.8" y="220.5">AUX5</text>
<text x="232.3" y="220.5">AUX5</text>
<text x="262.7" y="220.5">INP</text>
<text x="293.2" y="220.5">VMON</text>
<text x="323.7" y="220.5">PI_CAP</text>
<text x="354.2" y="220.5">AUX5</text>
<text x="18.9" y="238.3">HGND</text>
<text x="49.4" y="238.3">HGND</text>
<text x="79.9" y="238.3">HGND</text>
<text x="110.3" y="238.3">PGND</text>
<text x="140.8" y="238.3">HGND</text>
<text x="171.3" y="238.3">HGND</text>
<text x="201.8" y="238.3">PGND</text>
<text x="232.3" y="238.3">PGND</text>
<text x="262.7" y="238.3">INN</text>
<text x="293.2" y="238.3">PGND</text>
<text x="323.7" y="238.3">PI_NEG</text>
<text x="354.2" y="238.3">PGND</text>
<text x="21.4" y="275.1">PHASE_OUT</text>
<text x="41.8" y="275.1">VOUT_COMMON</text>
<text x="62.1" y="275.1">HGND</text>
<text x="82.4" y="275.1">AUX5</text>
<text x="102.7" y="275.1">DIAG</text>
<text x="123" y="275.1">OUTP</text>
<text x="143.4" y="275.1">OUTN</text>
<text x="163.7" y="275.1">VMON</text>
<text x="184" y="275.1">ICMD</text>
<text x="204.3" y="275.1">PI_DRIVE</text>
<text x="224.6" y="275.1">ITH_LOCAL</text>
<text x="245" y="275.1">RUN_LOCAL</text>
</g>
<g font-size="1.4" fill="#a90000">
<text x="44.5" y="49.3">1</text>
<text x="65.6" y="49.3">16</text>
<text x="44.5" y="54.4">2</text>
<text x="44.5" y="59.4">3</text>
<text x="65.6" y="54.4">15</text>
<text x="65.6" y="59.4">14</text>
<text x="44.5" y="64.5">4</text>
<text x="65.6" y="64.5">13</text>
<text x="44.5" y="69.6">5</text>
<text x="65.6" y="69.6">12</text>
<text x="44.5" y="74.7">6</text>
<text x="65.6" y="74.7">11</text>
<text x="44.5" y="79.8">7</text>
<text x="65.6" y="79.8">10</text>
<text x="44.5" y="84.8">8</text>
<text x="66.1" y="84.8">9</text>
</g>
<g font-size="1.4" fill="#006464">
<text x="48.3" y="50.3">DCDC_OUT DCDC_IN</text>
<text x="48.3" y="55.3">DCDC_HGND</text>
<text x="55.4" y="55.3">DCDC_GND</text>
<text x="48.3" y="60.4">HLDO_IN</text>
<text x="48.3" y="65.5">NC</text>
<text x="56.8" y="65.5">LDO_OUT</text>
<text x="59.9" y="60.4">DIAG</text>
<text x="48.3" y="70.6">HLDO_OUT</text>
<text x="60.4" y="70.6">VDD</text>
<text x="48.3" y="75.7">INP</text>
<text x="59.4" y="75.7">OUTP</text>
<text x="48.3" y="80.7">INN</text>
<text x="59.3" y="80.7">OUTN</text>
<text x="48.3" y="85.8">HGND</text>
<text x="60.2" y="85.8">GND</text>
</g>
</svg>
